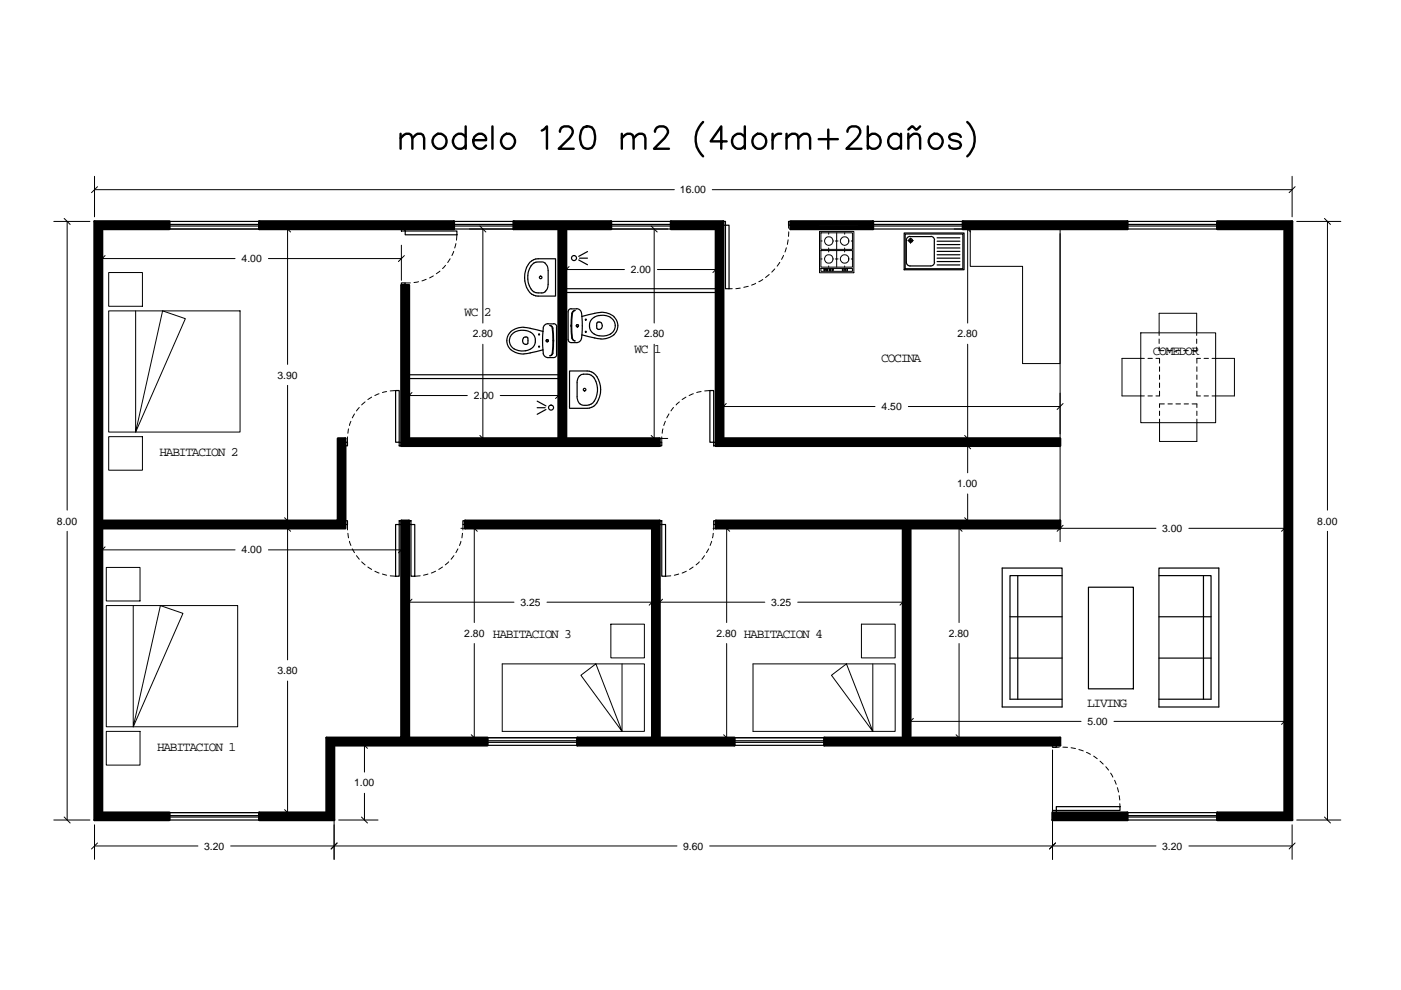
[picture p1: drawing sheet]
<svg xmlns="http://www.w3.org/2000/svg" width="297mm" height="210mm" viewBox="0 0 297 210" stroke-linecap="round" stroke-linejoin="round" font-family="sans-serif">
<!-- layer: 0.05 -->
<g fill="#000" stroke="#000" stroke-width=".21">
<path d="M20 46.9v1.7h15.9zM20 46.9h15.9v1.7z"/>
<path d="M55 46.9v1.7h41.2zM55 46.9h41.2v1.7z"/>
<path d="M108.9 46.9v1.7h20.7zM108.9 46.9h20.7v1.7z"/>
<path d="M142.3 46.9v1.7h11zM142.3 46.9h11v1.7z"/>
<path d="M167.6 46.9v.9h17.5zM167.6 46.9h17.5v.9z"/>
<path d="M167.6 47.8v.8h17.5zM167.6 47.8h17.5v.8z"/>
<path d="M204.1 46.9v1.7h34.9zM204.1 46.9h34.9v1.7z"/>
<path d="M258.1 46.9v1.7h15.9zM258.1 46.9h15.9v1.7z"/>
<path d="M85.1 60.5v32.5h1.6zM85.1 60.5h1.6v32.5z"/>
<path d="M85.1 93v.8h54.7zM85.1 93h54.7v.8z"/>
<path d="M85.1 93.8v.7h54.7zM85.1 93.8h54.7v.7z"/>
<path d="M118.4 48.6v44.4h1.6zM118.4 48.6h1.6v44.4z"/>
<path d="M151.8 48.6v44.4h1.5zM151.8 48.6h1.5v44.4z"/>
<path d="M151.8 93v1.5h73zM151.8 93h73v1.5z"/>
<path d="M20 48.6v61.8h1.6zM20 48.6h1.6v61.8z"/>
<path d="M20 110.4v1.6h53.2zM20 110.4h53.2v1.6z"/>
<path d="M71.6 93v17.4h1.6zM71.6 93h1.6v17.4z"/>
<path d="M85.1 110.4v.8h1.6zM85.1 110.4h1.6v.8z"/>
<path d="M98.6 110.4v.8h41.2zM98.6 110.4h41.2v.8z"/>
<path d="M98.6 111.2v.8h41.2zM98.6 111.2h41.2v.8z"/>
<path d="M151.8 110.4v.8h73zM151.8 110.4h73v.8z"/>
<path d="M151.8 111.2v.8h73zM151.8 111.2h73v.8z"/>
<path d="M69.2 156.4v1.6h34.1zM69.2 156.4h34.1v1.6z"/>
<path d="M85.1 111.2v45.2h1.6zM85.1 111.2h1.6v45.2z"/>
<path d="M122.4 156.4v1.6h33.3zM122.4 156.4h33.3v1.6z"/>
<path d="M138.3 112v44.4h1.5zM138.3 112h1.5v44.4z"/>
<path d="M174.8 156.4v1.6h50zM174.8 156.4h50v1.6z"/>
<path d="M191.4 112v44.4h1.6zM191.4 112h1.6v44.4z"/>
<path d="M20 112v60.3h1.6zM20 112h1.6v60.3z"/>
<path d="M20 172.3v1.6h15.9zM20 172.3h15.9v1.6z"/>
<path d="M55 172.3v1.6h15.8zM55 172.3h15.8v1.6z"/>
<path d="M69.2 158v14.3h1.6zM69.2 158h1.6v14.3z"/>
<path d="M223.2 172.3v1.6h15.8zM223.2 172.3h15.8v1.6z"/>
<path d="M258.1 172.3v1.6h15.9zM258.1 172.3h15.9v1.6z"/>
<path d="M272.3 48.6v123.7h1.7zM272.3 48.6h1.7v123.7z"/>
</g>
<!-- layer: 0.5 -->
<g fill="none" stroke="#000" stroke-width=".51">
<path d="M84.9 29.3l1.2-.9h.7l.4 .2 .2 .7v2.2M84.9 28.4v3.1M87.4 29.3l1.1-.9h.8l.4 .2 .2 .7v2.2M98.7 29a1.56 1.56 0 0 0-2.4-.1 1.56 1.56 0 0 0 .4 2.4 1.41 1.41 0 0 0 2-.4M98.7 26.8v4.7M100.3 29.7h2.8a1.32 1.32 0 0 0-1-1.3 1.32 1.32 0 0 0-1.5 .6 1.55 1.55 0 0 0 .3 2.2 1.55 1.55 0 0 0 2.2-.3M104.4 26.8v4.7M106.5 29a1.56 1.56 0 0 1 2.4-.1 1.56 1.56 0 0 1-.4 2.4 1.56 1.56 0 0 1-2-.3 1.56 1.56 0 0 1 0-2zM114.9 27.7l1.1-.9v4.7M118.7 27.9a1.09 1.09 0 0 1 .9-1.1h.9a1.15 1.15 0 0 1 .7 1.8l-.5 .7-2.2 2.2h3.1M123.7 27a1.56 1.56 0 0 1 2.3 .7 4 4 0 0 1-.5 3.6 1.56 1.56 0 0 1-2.3-.7 3.7 3.7 0 0 1 .5-3.6zM131.8 29.3l1.2-.9h.7l.4 .2 .2 .7v2.2"/>
<path d="M131.8 28.4v3.1M134.3 29.3l1.2-.9h.7l.4 .2 .2 .7v2.2M138.9 27.9a1.18 1.18 0 0 1 .9-1.1h.9a1.15 1.15 0 0 1 .7 1.8l-.5 .7-2.2 2.2h3.1M149.1 25.9a5 5 0 0 0 0 7.2M154.1 30h-3.4l2.2-3.2v4.7M157.9 29a1.58 1.58 0 0 0-2.7 .5 1.58 1.58 0 0 0 1.8 2l.9-.6M157.9 26.8v4.7M163.8 28.4v3.1M165.6 28.4a1.58 1.58 0 0 0-1.8 1.3M166.8 29.3l1.1-.9h.7l.5 .2 .2 .7v2.2M166.8 28.4v3.1M169.3 29.3l1.1-.9h.7l.4 .2 .3 .7v2.2"/>
<path d="M173.6 29.5h4M175.6 27.5v4M179.7 27.9a1.18 1.18 0 0 1 .9-1.1h.9a1.15 1.15 0 0 1 .7 1.8l-.5 .7-2.2 2.2h3.1M184 29a1.58 1.58 0 0 1 2.7 .5 1.58 1.58 0 0 1-1.8 2l-.9-.6M184 26.8v4.7M191 29a1.58 1.58 0 0 0-2.7 .5 1.58 1.58 0 0 0 1.8 2l.9-.6M191 28.4v3.1M192.6 29.3l1.1-.9h.7l.5 .2 .2 .7v2.2M192.6 28.4v3.1M195.1 26.8l-.7 .7h-.2l-.7-.7h-.2l-.7 .7M197.2 29a1.56 1.56 0 0 1 2.4-.1 1.56 1.56 0 0 1-.4 2.4 1.56 1.56 0 0 1-2-.3 1.56 1.56 0 0 1 0-2zM203.7 29a1.6 1.6 0 0 0-2.3-.4l-.2 .4 .2 .5 2.1 .7 .2 .7-.2 .4-.7 .2-1.4-.2-.2-.4"/>
<path d="M205.1 25.9a5 5 0 0 1 0 7.2M20 46.9h15.9v1.7h-14.3v61.8h50v-17.4h1.6v19h-51.6v60.3h14.3v1.6h-15.9zM55 46.9h41.2v1.7h-41.2zM142.3 46.9h11v46.1h71.5v1.5h-73v-45.9h-9.5zM167.6 46.9h17.5v1.7h-17.5zM204.1 46.9h34.9v1.7h-34.9zM258.1 46.9h15.9v127h-15.9v-1.6h14.2v-123.7h-14.2zM85.1 60.5h1.6v32.5h31.7v-44.4h-9.5v-1.7h20.7v1.7h-9.6v44.4h19.8v1.5h-54.7zM85.1 110.4h1.6v46h16.6v1.6h-32.5v15.9h-15.8v-1.6h14.2v-15.9h15.9zM98.6 110.4h41.2v46h15.9v1.6h-33.3v-1.6h15.9v-44.4h-39.7zM151.8 110.4h73v1.6h-31.8v44.4h31.8v1.6h-50v-1.6h16.6v-44.4h-39.6zM223.2 172.3h15.8v1.6h-15.8z"/>
<circle cx="93.2" cy="29.9" r="1.58"/>
<circle cx="161" cy="29.9" r="1.58"/>
</g>
<!-- layer: MUEBLES -->
<g fill="none" stroke="#000" stroke-width=".25">
<path d="M122.7 55.1l1.9 1M122.9 54.7h1.7M124.6 53.3l-1.9 1.1M191.7 49.4h12.7v7.8h-12.7zM191.9 49.6h12.2v7.4h-12.2zM192.2 50.9v4.7a.78 .78 0 0 0 .7 .8h4.5a.78 .78 0 0 0 .7-.8M192.2 50.9a.71 .71 0 0 1 .7-.7l4.5-.1a.78 .78 0 0 1 .7 .8M198.1 50.9v4.7M198.7 54.7h4.8M198.7 52.6h4.8M198.7 51.9h4.8M198.7 51.1h4.8"/>
<path d="M198.7 50.4h4.8M198.7 53.3h4.8M198.7 54h4.8M198.7 55.5h4.8M198.7 56.2h4.8M108.3 70.4a2.69 2.69 0 0 0-.6 2.9 2.69 2.69 0 0 0 2.4 1.7l1 .1 1.3-.3M109 70.5a3.1 3.1 0 0 1 4.4 1l.1 1.1M109 70.5a2.07 2.07 0 0 0-.9 2.3 2.07 2.07 0 0 0 1.9 1.5 2.75 2.75 0 0 0 3.5-1.8M111 72.8l.4 .2M111.1 69.4l-1.5 .2-1.3 .7M111.1 69.4l1.3 .2M111.4 73h.2"/>
<path d="M111.6 71.5a.81 .81 0 0 0-.7 .4 .81 .81 0 0 0 .1 .9M111.7 71.5a1.52 1.52 0 0 1 .2 1.3M111.9 72.8l-.2 .2M112.4 69.6l2.7 .7M115.1 74.2l-2.7 .6M117.1 74.9l-.1 .2-.4 .3a.66 .66 0 0 0 .6-.5M117.2 69.6l.2 2.6-.2 2.7M117.2 69.6a.64 .64 0 0 0-.6-.6l.2 .1a6.1 6.1 0 0 1 .4 3.1l-.1 2.7M117.4 68.7l-1.2-.1a1.27 1.27 0 0 0-1.1 1.7l-.1 2.7a5.1 5.1 0 0 0 .5 2.6l.7 .2h1.2M117.4 72.1v.3M117.4 68.6a.66 .66 0 0 1 .6 .7M118 69.3v5.9"/>
<path d="M118 75.2a.66 .66 0 0 1-.6 .6M120.5 72a.66 .66 0 0 0 .6 .6M120.5 66.1v5.9M121.1 68.9v.4M121.1 65.5h1.1M121.1 65.4a.66 .66 0 0 0-.6 .7M121.2 66.4l-.1 2.7 .1 2.6M121.3 66.4a.64 .64 0 0 1 .6-.6 .92 .92 0 0 0-.6 1.1v3.8a1.39 1.39 0 0 0 .6 1.6M121.3 71.7a.66 .66 0 0 0 .6 .6M122.3 65.4a1.04 1.04 0 0 1 1 1M123.3 71.7a1.04 1.04 0 0 1-1 .9h-1.2M123.3 66.4l.1 .7"/>
<path d="M123.4 67.1v3.9M123.4 71l-.1 .7M125 69.4a2.25 2.25 0 0 0 2 1.8M126.5 68.5v1.1M126.6 69.6l.2 .2M126.8 68.3l.7 .2M126.8 69.9h.3M126.8 68.3l-.2 .2M127 66.9a2.17 2.17 0 0 0-2 2.5M127.1 66.9h.9l1.5 .4M127.4 66.2l-4 .9M127.4 66.2a3.1 3.1 0 0 1 3.6 2.9 3.2 3.2 0 0 1-4.3 2.7l-3.3-.8"/>
<path d="M127.5 68.5l.2 .6-.2 .5M127.5 69.6l-.4 .2M129.4 67.3a2.01 2.01 0 0 1 0 3.5M129.5 70.8l-1 .4h-1.4M113.9 86.4h1.7M113.9 85l1.9 1.1M115.8 86.8l-1.9 1M212.5 120.4h12.7v29.5h-12.7zM214.1 130.8h11.1M214.1 139.5h11.1M215.8 122v26.3M225.2 122h-11.1v26.3h11.1"/>
<path d="M230.8 124.5h9.5v21.6h-9.5zM245.7 122h11.1v26.3h-11.1M245.7 120.4h12.7v29.5h-12.7zM245.7 130.8h11.1M245.7 139.5h11.1M255.2 122v26.3"/>
<circle cx="121.7" cy="54.7" r=".53"/>
<circle cx="193.1" cy="51" r=".4"/>
<circle cx="114.3" cy="73.5" r=".11"/>
<circle cx="114.3" cy="70.9" r=".11"/>
<circle cx="116" cy="72.2" r=".23"/>
<circle cx="122.4" cy="69.1" r=".23"/>
<circle cx="124.2" cy="70.3" r=".11"/>
<circle cx="124.2" cy="67.8" r=".11"/>
<circle cx="116.8" cy="86.4" r=".53"/>
</g>
<!-- layer: A_DOM_ARTEF_SANIT -->
<g fill="none" stroke="#000" stroke-width=".25">
<path d="M112.3 55.6a2.57 2.57 0 0 1 1.8-.7h3.7v7.9h-3.7a2.75 2.75 0 0 1-2.7-2.5 5.1 5.1 0 0 1 .9-4.7zM112.9 56a2.08 2.08 0 0 1 3 .2l.3 1.2v2.9a1.82 1.82 0 0 1-2.6 1.8 3.2 3.2 0 0 1-1.7-3.6 3.8 3.8 0 0 1 1-2.5zM120.7 78.7h3.8a2.86 2.86 0 0 1 2.6 2.5 4.9 4.9 0 0 1-1.2 4.9l-1.4 .5h-3.8zM122.8 79.8a2.36 2.36 0 0 1 3.7 1.7 4.1 4.1 0 0 1-1.2 4.2 1.9 1.9 0 0 1-2.8-.7l-.1-.6v-3.6z"/>
<circle cx="114.6" cy="58.8" r=".28"/>
<circle cx="123.9" cy="82.6" r=".28"/>
</g>
<!-- layer: MOBILIARIO -->
<path d="M86.7 79.5h31.7M120 62h31.8M120 61.2h31.8M86.7 80.3h31.7" fill="none" stroke="#000" stroke-width=".25"/>
<!-- layer: proyecciones -->
<g fill="none" stroke="#000" stroke-width=".21">
<path d="M23 57.8h7.2v7.1h-7.2zM85.9 60h1.1M88.7 59.7l-.9 .2M90.4 59.2l-.9 .4M91.9 58.5l-.8 .4M93.3 57.5l-.8 .5M94.5 56.3l-.7 .6M95.4 54.9l-.5 .8M96.2 53.3l-.4 .9M96.7 51.6l-.3 1M96.9 49.8l-.1 1.1M161.7 59.3l-.8 .4"/>
<path d="M163.1 58.2l-.8 .6M164.3 57l-.7 .7M165.3 55.6l-.5 .8M166.1 54.1l-.4 .9M166.7 52.5l-.3 .9M167.1 50.8l-.2 1M167.2 47.8v.6M167.2 49.1v1M173.8 49.1h7.2v8.7h-7.2zM174 49.4h6.7v3.5h-6.7zM174 53.1h6.7v3.5h-6.7zM174 56.9h6.7v.6h-6.7z"/>
<path d="M174 54.9h.3M174 51.1h.3M175.7 49.4v.3M175.7 52.6v.3M175.7 53.1v.3M175.7 56.4v.2M175.8 57.1h.2v.3h-.2zM177.1 54.9h.6M177.1 51.1h.6M177.4 49.4v3.5M177.4 53.1v3.5M179.1 49.4v.3"/>
<path d="M179.1 52.6v.3M179.1 53.1v.3M179.1 56.4v.2M179.3 57.1h.3v.3h-.3zM180.5 54.9h.2M180.5 51.1h.2M192.5 51h1.1M192.9 50.8h.3v.4h-.3zM193.1 50.5v1.1M23 65.9h27.9v25.7h-27.9zM28.8 65.9v25.7l5.7-25.7 4.8 1.7-10.5 24M154.6 61.2h.7"/>
<path d="M156.9 61.1l-.9 .1M158.6 60.7l-.9 .2M160.2 60.1l-.8 .4M241.9 70.6h15.8v19h-15.8zM242.6 76h-4.7v7.9h4.7M243.4 76h.9M245.1 76h.7v1M245.8 71.1v-4.7h7.9v4.7M245.8 71.9v.9M245.8 73.6v.7h1M245.8 77.8v.9M245.8 79.5v.9"/>
<path d="M247.5 74.3h1M249.3 74.3h.9M251 74.3h.9M253.7 71.9v.9M253.7 73.6v.7h-1M253.8 77.8v.9M253.8 79.5v.9M254.5 76h-.7v1M255.3 76h.9M257 76h4.7v7.9h-4.7M23 92.6h7.2v7.1h-7.2zM73.7 92.6v1.2"/>
<path d="M73.9 90.9l-.1 1M74.4 89.3l-.3 .9M75.2 87.8l-.5 .8M76.2 86.4l-.6 .7M77.4 85.2l-.7 .7M78.8 84.2l-.8 .5M80.4 83.5l-.9 .4M82 83l-.9 .2M83.9 82.8l-1.2 .1M140.3 92.6v1.2M140.6 90.9l-.2 1M141.1 89.3l-.4 .9"/>
<path d="M141.8 87.8l-.4 .8M142.8 86.4l-.5 .7M144 85.2l-.6 .7M145.4 84.2l-.8 .5M147 83.5l-.9 .4M148.6 83l-.9 .2M150.5 82.8l-1.1 .1M243.4 83.9h.9M245.8 81.2v1M245.8 82.9v1h-.7M245.8 87.2v.9M245.8 88.9v4.7h8v-4.7"/>
<path d="M246.9 85.6h-1.1v.8M247.6 85.6h1M249.3 85.6h1M251.1 85.6h.9M252.7 85.6h1.1v.8M253.8 81.2v1M253.8 82.9v1h.7M253.8 87.2v.9M255.3 83.9h.9M73.7 111.2v1.2M73.8 113.1l.1 .9M74.1 114.8l.3 .9"/>
<path d="M74.7 116.4l.5 .8M75.6 117.8l.6 .8M76.7 119.1l.7 .7M95.1 119.1l-.7 .7M96.2 117.8l-.6 .8M97.1 116.4l-.4 .8M97.7 114.8l-.3 .9M98.1 113.1l-.2 .9M98.1 111.2v1.2M148.3 119.1l-.7 .7M149.4 117.8l-.6 .8M150.3 116.4l-.5 .8"/>
<path d="M150.9 114.8l-.3 .9M151.2 113.1l-.1 .9M151.3 111.2v1.2M22.5 128.4h27.9v25.7h-27.9zM22.5 120.3h7.2v7.1h-7.2zM28.3 128.4v25.7l5.7-25.7 4.8 1.6-10.5 24.1M78 120.2l.8 .5M79.5 121.1l.9 .4M81.1 121.7l.9 .3M82.7 122.1l1.2 .1M89.1 122.1l-1.2 .1M90.7 121.7l-.9 .3"/>
<path d="M92.3 121.1l-.8 .4M93.8 120.2l-.8 .5M129.5 132.3h7.1v7.2h-7.1zM142.2 122.1l-1.1 .1M143.9 121.7l-.9 .3M145.5 121.1l-.9 .4M147 120.2l-.8 .5M182.6 132.3h7.2v7.2h-7.2zM22.5 155.1h7.2v7.1h-7.2zM106.5 140.8h30.1v14.3h-30.1zM123.2 143.2l3.1-2.4 5.6 14.3zM131.9 140.8v14.3"/>
<path d="M159.7 140.8h30.1v14.3h-30.1zM176.3 143.2l3.2-2.4 5.6 14.3zM185.1 140.8v14.3M224.6 158.4l-.6 .1M225.4 158.4l.9 .1M227.1 158.5l.9 .2M228.7 158.9l1 .3M230.3 159.5l.9 .4M231.9 160.3l.7 .6M233.2 161.4l.7 .6M234.5 162.6l.5 .7M235.5 163.9l.4 .9"/>
<path d="M236.3 165.4l.4 .9M236.9 167l.3 .9M237.3 168.7l.1 .9M237.4 170.4l.1 .6"/>
<circle cx="174.8" cy="57.2" r=".17"/>
<circle cx="175.4" cy="57.2" r=".17"/>
<circle cx="175.7" cy="54.9" r=".91"/>
<circle cx="175.7" cy="51.1" r=".91"/>
<circle cx="176.5" cy="57.2" r=".17"/>
<circle cx="178.8" cy="57.2" r=".22"/>
<circle cx="179.1" cy="51.1" r=".9"/>
<circle cx="179.1" cy="54.9" r=".9"/>
</g>
<!-- layer: puertas -->
<g fill="none" stroke="#000" stroke-width=".25">
<path d="M85.1 48.6h.8v.4h-.8zM85.1 60h.8v.5h-.8zM85.9 49h11v.8h-11zM153.3 46.9h.5v.9h-.5zM153.8 47.8h.8v13.4h-.8zM167.2 46.9h.4v.9h-.4zM73.2 93.8h.5v.7h-.5zM83.9 82.8h.7v11h-.7zM84.6 93.8h.5v.7h-.5zM139.8 93.8h.5v.7h-.5zM150.5 82.8h.8v11h-.8zM151.3 93.8h.5v.7h-.5z"/>
<path d="M73.2 110.4h.5v.8h-.5zM83.9 111.2h.7v11h-.7zM84.6 110.4h.5v.8h-.5zM86.7 110.4h.4v.8h-.4zM87.1 111.2h.8v11h-.8zM98.1 110.4h.5v.8h-.5zM139.8 110.4h.5v.8h-.5zM140.3 111.2h.8v11h-.8zM151.3 110.4h.5v.8h-.5zM223.2 158h.8v.5h-.8zM223.2 171.8h.8v.5h-.8zM224 171h13.5v.8h-13.5z"/>
</g>
<!-- layer: 11_VENTANAS -->
<g fill="none" stroke="#000" stroke-width=".25">
<path d="M35.9 46.9h19.1M35.9 48.6h19.1M35.9 47.6h19.1M35.9 47.9h19.1M96.2 46.9h12.7M96.2 48.6h12.7M96.2 47.6h12.7M96.2 47.9h12.7M129.6 46.9h12.7M129.6 48.6h12.7M129.6 47.6h12.7M129.6 47.9h12.7"/>
<path d="M185.1 46.9h19M185.1 48.6h19M185.1 47.6h19M185.1 47.9h19M239 46.9h19.1M239 48.6h19.1M239 47.6h19.1M239 47.9h19.1M103.3 156.4h19.1M103.3 158h19.1M103.3 157.1h19.1M103.3 157.4h19.1"/>
<path d="M155.7 156.4h19.1M155.7 158h19.1M155.7 157.1h19.1M155.7 157.4h19.1M35.9 172.3h19.1M35.9 173.9h19.1M35.9 172.9h19.1M35.9 173.2h19.1M239 172.3h19.1M239 173.9h19.1M239 172.9h19.1M239 173.2h19.1"/>
</g>
<!-- layer: 0.1 -->
<path d="M205.7 48.6v7.9h11.1v20.6h8v-28.5" fill="none" stroke="#000" stroke-width=".21"/>
<!-- layer: COTAS -->
<g fill="none" stroke="#000" stroke-width=".21">
<path d="M20 37.4v8.6M274 37.4v8.6M11.4 46.9h7.7M14.2 46.9v61.3M20 40.2h123M21.6 49.5v8.2M21.6 54.8h28.2M22.6 48.6h41.2M56.9 54.8h28.2M61 48.6v28.7M85.1 52v7.4M99.5 48.6h17.9"/>
<path d="M102.4 48.6v19.9M120 49.5v10.5M120 57.2h12.4M121 48.6h20.6M138.7 48.6v19.9M139.4 57.2h12.4M151 40.2h123M151.8 49.5v10.5M202.3 48.6h21.4M205.2 48.6v19.9M224.8 49.5v65.4M272.3 49.5v65.4"/>
<path d="M274.9 46.9h9.4M281.4 46.9v61.3M102.4 73v20M138.7 73v20M205.2 73v20M61 81.7v28.7M86.7 81v11M86.7 83.9h12.4M99.5 93h17.9M106.1 83.9h12.3M118.4 81v11M121 93h20.6"/>
<path d="M153.3 83.4v8.6M153.3 86.2h32.2M192.6 86.2h32.2M202.3 93h21.4M202.3 94.5h21.4M205.2 94.5v5.7M14.2 112.6v61.3M21.6 113v6.4M21.6 116.6h28.2M22.6 110.4h41.2M22.6 112h41.2M56.9 116.6h28.2"/>
<path d="M61 112v27.9M85.1 113.7v41.7M97.7 112h39.6M100.6 112v20M151.2 112h39.2M154.1 112v20M194 112h12.2M202.3 110.4h21.4M203.3 112v20M205.2 104.7v5.7M224.8 112h20.3M252.1 112h20.2"/>
<path d="M281.4 112.6v61.3M86.7 124.8v30.6M86.7 127.7h22.3M100.6 136.4v20M116 127.7h22.3M138.3 124.8v30.6M139.8 127.7h22.4M139.8 124.8v30.6M154.1 136.4v20M169.1 127.7h22.3M191.4 124.8v30.6M203.3 136.4v20"/>
<path d="M61 144.4v27.9M70.8 159v23.2M71.8 158h8.4M77.3 158v5.7M97.7 156.4h39.6M151.2 156.4h39.2M193 150.1v5.3M193 153h36.2M194 156.4h12.2M223.2 159v23.2M236.2 153h36.1M272.3 150.1v21.2"/>
<path d="M11.4 173.9h7.7M20 174.9v7.3M20 179.4h22M22.6 172.3h41.2M48.9 179.4h94.6M71.8 173.9h8.4M77.3 168.2v5.7M150.5 179.4h94.6M252.1 179.4h21.9M274 174.9v7.3M274.9 173.9h9.4"/>
</g>
<!-- layer: 0 -->
<g fill="none" stroke="#000" stroke-width=".21">
<path d="M20.7 39.6l-1.3 1.3M274.6 39.6l-1.3 1.3M13.6 46.3l1.3 1.3M22.3 54.2l-1.3 1.3M60.3 47.9l1.3 1.3M85.7 54.2l-1.2 1.3M101.7 47.9l1.3 1.3M120.7 56.5l-1.3 1.3M138.1 47.9l1.2 1.3M152.4 56.5l-1.3 1.3M204.5 47.9l1.3 1.3M280.8 46.3l1.3 1.3"/>
<path d="M87.3 83.2l-1.2 1.3M101.7 92.3l1.3 1.3M119.1 83.2l-1.3 1.3M138.1 92.3l1.2 1.3M154 85.6l-1.3 1.2M204.5 92.3l1.3 1.3M204.5 93.9l1.3 1.3M225.4 85.6l-1.3 1.2M22.3 116l-1.3 1.2M60.3 109.8l1.3 1.2M60.3 111.4l1.3 1.2M85.7 116l-1.2 1.2"/>
<path d="M99.9 111.4l1.3 1.2M153.4 111.4l1.3 1.2M202.7 111.4l1.3 1.2M204.5 109.8l1.3 1.2M225.4 111.4l-1.3 1.2M273 111.4l-1.3 1.2M87.3 127l-1.2 1.3M138.9 127l-1.3 1.3M140.5 127l-1.3 1.3M192.1 127l-1.3 1.3M76.6 157.4l1.3 1.3M99.9 155.8l1.3 1.3"/>
<path d="M153.4 155.8l1.3 1.3M193.6 152.3l-1.2 1.3M202.7 155.8l1.3 1.3M273 152.3l-1.3 1.3M13.6 173.2l1.3 1.3M20.7 178.7l-1.3 1.3M60.3 171.7l1.3 1.2M71.5 178.7l-1.3 1.3M76.6 173.2l1.3 1.3M223.8 178.7l-1.3 1.3M274.6 178.7l-1.3 1.3M280.8 173.2l1.3 1.3"/>
</g>
<g font-size="2.8">
<text x="98.4" y="67.1">WC 2</text>
<text x="134.5" y="74.9">WC 1</text>
<text x="186.8" y="76.8">COCINA</text>
<text x="244.4" y="75.2">COMEDOR</text>
<text x="33.8" y="96.7">HABITACION 2</text>
<text x="104.5" y="135.3">HABITACION 3</text>
<text x="157.7" y="135.3">HABITACION 4</text>
<text x="230.5" y="149.9">LIVING</text>
<text x="33.3" y="159.2">HABITACION 1</text>
</g>
<g font-size="2.2">
<text x="144.2" y="41">16.00</text>
<text x="51.2" y="55.6">4.00</text>
<text x="133.7" y="57.9">2.00</text>
<text x="100.3" y="71.5">2.80</text>
<text x="136.6" y="71.5">2.80</text>
<text x="203" y="71.5">2.80</text>
<text x="58.8" y="80.3">3.90</text>
<text x="100.4" y="84.7">2.00</text>
<text x="186.9" y="87">4.50</text>
<text x="202.9" y="103.3">1.00</text>
<text x="12.1" y="111.2">8.00</text>
<text x="246.4" y="112.8">3.00</text>
<text x="279.3" y="111.2">8.00</text>
<text x="51.2" y="117.3">4.00</text>
<text x="110.3" y="128.4">3.25</text>
<text x="163.5" y="128.4">3.25</text>
<text x="98.4" y="135">2.80</text>
<text x="151.9" y="135">2.80</text>
<text x="201.2" y="135">2.80</text>
<text x="58.8" y="142.9">3.80</text>
<text x="230.6" y="153.8">5.00</text>
<text x="75.1" y="166.7">1.00</text>
<text x="43.3" y="180.1">3.20</text>
<text x="144.8" y="180.1">9.60</text>
<text x="246.4" y="180.1">3.20</text>
</g>
</svg>
